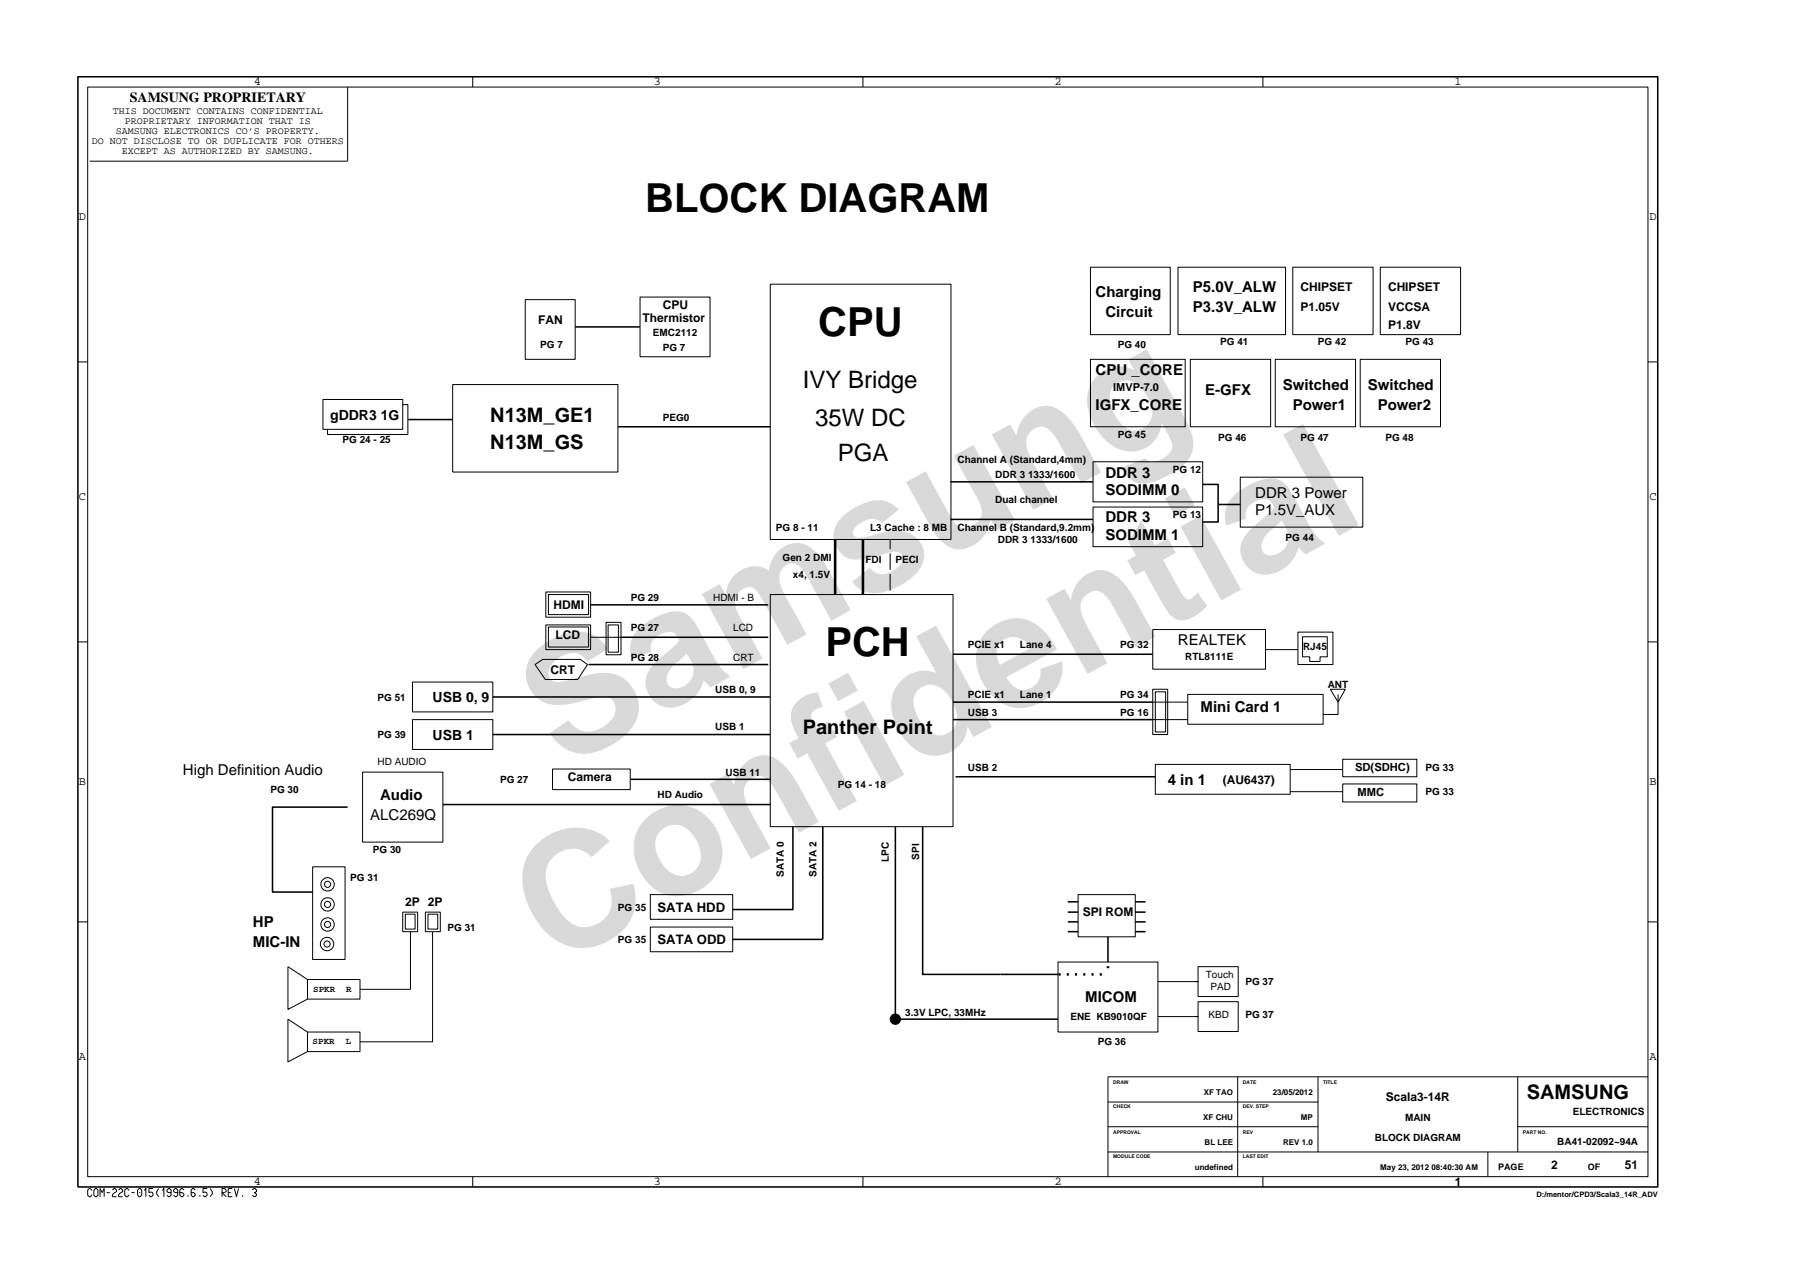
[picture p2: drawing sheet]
<svg xmlns="http://www.w3.org/2000/svg" width="297mm" height="210mm" viewBox="0 0 297 210" stroke-linecap="round" stroke-linejoin="round" font-family="sans-serif">
<g fill="none" stroke="#000" stroke-width=".25">
<path d="M12.8 12.6h259.9v182.7h-259.9zM94.6 53.8h10.7M67.1 69h7.4M101.6 70.2h25.1M156.3 79.3h23.5M197.8 79.7h2.5v6.2h-2.5M97.1 99.5h29.3M156.3 85.4h23.5M200.3 83h3.7M81.1 114.7h45.6M96.8 109.3h29.6M102.1 104.8h24.3"/>
<path d="M156.7 107.6h32.9M156.7 115.5h32.9M156.7 118.4h32.9M57.2 132.8h-12.4v13.9h6.6M72.8 132.3h53.9M81.1 120.8h45.6M103.7 128.2h23M130.4 136v13.6h-9.9M135.3 136v18.5h-14.8M147.3 136v31.7h26.7M151.8 136v24.3h22.2M157.2 127.8h32.8"/>
<path d="M175.6 148.4h1.7M175.6 150h1.7M175.6 151.7h1.7M175.6 153.3h1.7M182.2 154.1v4.2M186.7 148.4h1.7M186.7 150h1.7M186.7 151.7h1.7M186.7 153.3h1.7"/>
</g>
<g fill="none" stroke="#000" stroke-width=".16">
<path d="M14.4 14.3h256.6v179.3h-256.6zM57.2 14.3v12.2h-42.4M77.8 12.6v1.7M141.9 12.6v1.7M207.7 12.6v1.7M12.8 59.5h1.6M86.4 49.3h8.2v9.8h-8.2zM105.3 48.9h11.5v9.8h-11.5zM126.7 46.8h29.7v41.9h-29.7zM179.4 44h13.1v11h-13.1zM179.4 59.1h15.5v11.1h-15.5zM193.7 44h17.7v11h-17.7z"/>
<path d="M195.8 59.1h13.2v11.1h-13.2zM209.7 59.1h13.3v11.1h-13.3zM212.6 44h13.2v11h-13.2zM223.7 59.1h13.2v11.1h-13.2zM227 44h13.2v11h-13.2zM271 59.5h1.7M53.1 65.7h13.1v4.9h-13.1zM66.2 66.6h.9v4.9h-13.2v-.9M74.5 63.3h27.1v14.4h-27.1zM179.8 76h18v6.6h-18zM204 78.5h20.1v8.2h-20.1zM89.8 97.4h7.3v4.1h-7.3z"/>
<path d="M90.2 97.8h6.6v3.3h-6.6zM126.7 97.8h30v38.2h-30zM179.8 83.4h18v6.5h-18zM12.8 105.6h1.6M67.8 118.4h13.3v4.9h-13.3zM67.8 112.2h13.3v4.9h-13.3zM88 109.3l1.3-.8h6.1l1.2 .8-1.6 2.5h-5.3zM89.8 102.8h7.3v4.1h-7.3zM90.2 103.1h6.6v3.3h-6.6zM97.1 104.8h5M99.7 102.4h2.4v5.3h-2.4zM100 102.8h1.7v4.5h-1.7z"/>
<path d="M189.6 103.6h18.5v6.5h-18.5zM189.6 113.4h2.5v7.4h-2.5zM189.6 115.5h5.8M189.6 118.4h5.8M190 113.8h1.7v6.6h-1.7zM195.4 114.2h22.2v4.9h-22.2zM208.1 106.9h5.4M213.5 104h5.7v5.3h-5.7zM214.2 104.7h4.1v3.3h-1.2v.8h-1.7v-.8h-1.2zM218.8 113.4h2.5l-1.2 2.1zM220.1 114.2v3.3h-2.5M271 105.6h1.7"/>
<path d="M59.6 127h13.2v11.5h-13.2zM90.9 126.5h12.8v3.4h-12.8zM190 125.7h22.2v5h-22.2zM212.2 126.6h8.6M212.2 130.2h8.6M220.8 129h12.2v2.9h-12.2zM220.8 124.9h12.2v2.9h-12.2zM12.8 151.7h1.6M51.4 142.6h5.4v15.2h-5.4zM66.2 150h2.5v3.3h-2.5zM66.7 150.4h1.6v2.4h-1.6zM67.5 153.3v9.4h-8.3"/>
<path d="M70 150h2.4v3.3h-2.4zM70.4 150.4h1.6v2.4h-1.6zM71.1 153.3v18.1h-11.9M107 147.2h13.5v4h-13.5zM107 152.5h13.5v4.1h-13.5zM174 158.3h16.4v11.5h-16.4zM177.3 147.2h9.4v6.9h-9.4zM197 159h6.7v4.9h-6.7zM271 151.7h1.7M50.6 161.1h8.6v3.3h-8.6zM50.6 169.8h8.6v3.2h-8.6zM50.6 161.1l-3.2-2.1v7l3.2-1.6"/>
<path d="M50.6 169.8l-3.2-2.1v7l3.2-1.7M190.4 161.5h6.6h-.4M190.4 167.2h6.6h-.4M197 164.8h6.7v4.9h-6.7zM203.6 177.1v16.5M216.8 177.1v12.4M249.6 177.1v12.4M271 177.1h-88.8v16.5M15.1 195.8l-.3-.3h-.1l-.3 .3v.8l.3 .3h.1l.3-.4M15.7 195.5h.2l.2 .3v.8l-.2 .3h-.2l-.3-.3v-.8zM16.5 196.9v-1.4l.3 .7 .3-.7v1.4M17.6 196.2h.5"/>
<path d="M18.5 195.8l.2-.3h.2l.3 .3v.2l-.5 .3-.2 .3v.3h.7M19.5 195.8l.3-.3h.1l.3 .3v.2l-.4 .3-.3 .3v.3h.7M21.2 195.8l-.3-.3h-.1l-.3 .3v.8l.3 .3h.1l.3-.4M21.6 196.2h.5M22.9 195.5h.2l.2 .3v.8l-.2 .3h-.2l-.3-.3v-.8zM23 196.1v.2M23.7 195.8l.3-.3v1.4M25.2 195.5h-.7v.7l.4-.1 .2 .1 .1 .2v.2l-.3 .3h-.1l-.3-.3M26.1 195.5a.82 .82 0 0 0 0 1.4M26.7 195.8l.3-.3v1.4M28.1 196.2h-.4l-.2-.2v-.2l.2-.3h.2l.2 .3v.8l-.2 .3h-.2l-.2-.3M29.2 196.2h-.4l-.2-.2v-.2l.2-.3h.2l.2 .3v.8l-.2 .3h-.2l-.2-.3"/>
<path d="M30.3 195.8l-.3-.3h-.2l-.2 .3v.8l.2 .3h.2l.3-.3v-.2l-.3-.2h-.4M30.9 196.6v.3M32.1 195.8l-.2-.3h-.2l-.3 .3v.8l.3 .3h.2l.2-.3v-.2l-.2-.2h-.5M32.9 196.6v.3M34.1 195.5h-.7v.7l.4-.1 .2 .1 .1 .2v.2l-.3 .3h-.2l-.2-.3M34.6 195.5a.82 .82 0 0 1 0 1.4M36.5 196.9v-1.4h.4l.3 .3v.2l-.3 .2h-.4l.7 .7M37.5 196.2h.5M38.2 195.5h-.7v1.4h.7M38.6 195.5l.3 1.4 .3-1.4M39.9 196.6v.3M41.5 195.8l.3-.3h.1l.3 .3v.2l-.3 .2 .3 .2v.2l-.3 .3h-.1l-.3-.3"/>
<path d="M77.8 193.6v1.7M141.9 193.6v1.7M182.2 189.5h88.8M182.2 185.3h34.6M182.2 181.3h34.6M207.7 193.6v1.7M244.7 189.5v4.1M249.6 185.3h21.4"/>
<circle cx="53.8" cy="155.3" r=".51"/>
<circle cx="53.8" cy="155.3" r="1.1"/>
<circle cx="53.9" cy="152.1" r="1.1"/>
<circle cx="53.9" cy="148.8" r="1.1"/>
<circle cx="53.9" cy="145.5" r="1.1"/>
<circle cx="53.9" cy="148.8" r=".51"/>
<circle cx="53.9" cy="152.1" r=".51"/>
<circle cx="53.9" cy="145.5" r=".51"/>
<circle cx="147.3" cy="167.7" r=".85"/>
</g>
<path d="M137.4 88.7v9.1M141.9 88.7v9.1M182.2 158.9v.4M174.1 160.3h.3M175.5 160.3h.3M176.8 160.3h.4M178.2 160.3h.3M179.5 160.3h.4M180.9 160.3h.3" fill="none" stroke="#000" stroke-width=".42"/>
<circle cx="147.3" cy="167.7" r=".85" fill="#000"/>
<path d="M146.4 88.7v1.7M146.4 91v2.7M146.4 94.4v2.7" fill="none" stroke="#f00" stroke-width=".25"/>
<g font-size="26.5" fill="#d9d9d9">
<text x="92.4" y="126.5" transform="rotate(-29 92.4 126.5)">Samsung</text>
<text x="91.1" y="159.2" transform="rotate(-29 91.1 159.2)">Confidential</text>
</g>
<g font-size="6.6">
<text x="106.1" y="34.8">BLOCK DIAGRAM</text>
<text x="134.6" y="55.3">CPU</text>
<text x="135.7" y="108">PCH</text>
</g>
<g font-size="3.9">
<text x="132" y="63.9">IVY Bridge</text>
<text x="134.1" y="70">35W DC</text>
<text x="137.8" y="75.8">PGA</text>
</g>
<g font-size="3.3">
<text x="80.6" y="69.4">N13M_GE1</text>
<text x="80.6" y="73.9">N13M_GS</text>
<text x="132" y="120.8">Panther Point</text>
<text x="251.1" y="180.8">SAMSUNG</text>
</g>
<g font-size="2.5">
<text x="180.2" y="48.9">Charging</text>
<text x="181.8" y="52.2">Circuit</text>
<text x="196.2" y="48.1">P5.0V_ALW</text>
<text x="196.2" y="51.4">P3.3V_ALW</text>
<text x="180.2" y="61.7">CPU _CORE</text>
<text x="198.2" y="65">E-GFX</text>
<text x="211" y="64.2">Switched</text>
<text x="225" y="64.2">Switched</text>
<text x="180.2" y="67.5">IGFX_CORE</text>
<text x="212.6" y="67.5">Power1</text>
<text x="226.6" y="67.5">Power2</text>
<text x="181.8" y="78.6">DDR 3</text>
<text x="181.8" y="81.4">SODIMM 0</text>
<text x="206.4" y="81.9">DDR 3 Power</text>
<text x="181.8" y="88.8">SODIMM 1</text>
<text x="181.8" y="85.9">DDR 3</text>
<text x="206.4" y="84.7">P1.5V_AUX</text>
<text x="193.7" y="106.1">REALTEK</text>
<text x="197.5" y="117.2">Mini Card 1</text>
<text x="30.1" y="127.5">High Definition Audio</text>
<text x="62.5" y="131.6">Audio</text>
<text x="192.1" y="129.1">4 in 1</text>
<text x="60.9" y="134.9">ALC269Q</text>
<text x="41.6" y="152.6">HP</text>
<text x="41.6" y="155.9">MIC-IN</text>
<text x="178.5" y="164.8">MICOM</text>
</g>
<g font-size="2.3">
<text x="21.4" y="16.7">SAMSUNG PROPRIETARY</text>
<text x="54.3" y="69">gDDR3 1G</text>
<text x="71.1" y="115.5">USB 0, 9</text>
<text x="71.1" y="121.7">USB 1</text>
</g>
<g font-size="2.2">
<text x="108.1" y="150">SATA HDD</text>
<text x="108.1" y="155.3">SATA ODD</text>
</g>
<g font-size="2">
<text x="41.8" y="14">4</text>
<text x="107.6" y="14">3</text>
<text x="173.4" y="14">2</text>
<text x="239.2" y="14">1</text>
<text x="13" y="36.2">D</text>
<text x="271.3" y="36.2">D</text>
<text x="213.9" y="47.9">CHIPSET</text>
<text x="228.3" y="47.9">CHIPSET</text>
<text x="88.5" y="53.3">FAN</text>
<text x="105.7" y="52.9">Thermistor</text>
<text x="109" y="50.8">CPU</text>
<text x="213.9" y="51.2">P1.05V</text>
<text x="228.3" y="51.2">VCCSA</text>
<text x="228.3" y="54.1">P1.8V</text>
<text x="13" y="82.3">C</text>
<text x="271.3" y="82.3">C</text>
<text x="91" y="100.2">HDMI</text>
<text x="91.4" y="105.1">LCD</text>
<text x="90.5" y="110.8">CRT</text>
<text x="13" y="129.2">B</text>
<text x="93.4" y="128.5">Camera</text>
<text x="201.1" y="128.9">(AU6437)</text>
<text x="271.3" y="129.2">B</text>
<text x="66.7" y="149.1">2P 2P</text>
<text x="178.1" y="150.8">SPI ROM</text>
<text x="13" y="174.4">A</text>
<text x="271.3" y="174.4">A</text>
<text x="227.9" y="181.2">Scala3-14R</text>
<text x="41.8" y="195">4</text>
<text x="107.6" y="195">3</text>
<text x="173.4" y="195">2</text>
<text x="239.3" y="195.1">1</text>
<text x="255.1" y="192.2">2</text>
<text x="267.2" y="192.2">51</text>
</g>
<g font-size="1.8">
<text x="183.1" y="64.3">IMVP-7.0</text>
<text x="222.9" y="126.8">SD(SDHC)</text>
<text x="223.3" y="130.9">MMC</text>
</g>
<g font-size="1.6">
<text x="15.1" y="23.7">DO NOT DISCLOSE TO OR DUPLICATE FOR OTHERS</text>
<text x="18.6" y="18.8">THIS DOCUMENT CONTAINS CONFIDENTIAL</text>
<text x="19.1" y="22">SAMSUNG ELECTRONICS CO’S PROPERTY.</text>
<text x="20.5" y="20.4">PROPRIETARY INFORMATION THAT IS</text>
<text x="20.1" y="25.3">EXCEPT AS AUTHORIZED BY SAMSUNG.</text>
<text x="88.8" y="57.3">PG 7</text>
<text x="107.4" y="55.2">EMC2112</text>
<text x="109" y="57.7">PG 7</text>
<text x="183.8" y="57.3">PG 40</text>
<text x="200.7" y="56.8">PG 41</text>
<text x="216.8" y="56.8">PG 42</text>
<text x="231.2" y="56.8">PG 43</text>
<text x="109" y="69.2">PEG0</text>
<text x="56.3" y="72.9">PG 24 - 25</text>
<text x="157.5" y="76.2">Channel A (Standard,4mm)</text>
<text x="183.8" y="72.1">PG 45</text>
<text x="192.9" y="77.8">PG 12</text>
<text x="200.3" y="72.5">PG 46</text>
<text x="213.9" y="72.5">PG 47</text>
<text x="227.9" y="72.5">PG 48</text>
<text x="163.7" y="82.7">Dual channel</text>
<text x="163.7" y="78.7">DDR 3 1333/1600</text>
<text x="127.6" y="87.3">PG 8 - 11</text>
<text x="143.1" y="87.3">L3 Cache : 8 MB</text>
<text x="157.5" y="87.3">Channel B (Standard,9.2mm)</text>
<text x="164.1" y="89.3">DDR 3 1333/1600</text>
<text x="192.9" y="85.2">PG 13</text>
<text x="211.4" y="88.9">PG 44</text>
<text x="128.7" y="92.2">Gen 2 DMI</text>
<text x="130.4" y="95.1">x4, 1.5V</text>
<text x="142.4" y="92.6">FDI</text>
<text x="147.3" y="92.6">PECI</text>
<text x="103.7" y="98.8">PG 29</text>
<text x="117.3" y="98.8">HDMI - B</text>
<text x="103.7" y="103.7">PG 27</text>
<text x="120.6" y="103.7">LCD</text>
<text x="159.2" y="106.6">PCIE x1</text>
<text x="167.8" y="106.5">Lane 4</text>
<text x="184.3" y="106.6">PG 32</text>
<text x="214.3" y="107">RJ45</text>
<text x="103.7" y="108.7">PG 28</text>
<text x="117.6" y="114">USB 0, 9</text>
<text x="120.6" y="108.7">CRT</text>
<text x="194.9" y="108.6">RTL8111E</text>
<text x="218.4" y="113.2">ANT</text>
<text x="62.1" y="115.3">PG 51</text>
<text x="159.2" y="114.8">PCIE x1</text>
<text x="159.2" y="117.7">USB 3</text>
<text x="167.8" y="114.7">Lane 1</text>
<text x="184.3" y="117.7">PG 16</text>
<text x="184.3" y="114.8">PG 34</text>
<text x="62.1" y="125.9">HD AUDIO</text>
<text x="62.1" y="121.4">PG 39</text>
<text x="117.6" y="120.2">USB 1</text>
<text x="44.5" y="130.5">PG 30</text>
<text x="82.2" y="128.8">PG 27</text>
<text x="108.1" y="131.3">HD Audio</text>
<text x="119.3" y="127.6">USB 11</text>
<text x="137.8" y="129.6">PG 14 - 18</text>
<text x="159.2" y="126.8">USB 2</text>
<text x="234.5" y="126.8">PG 33</text>
<text x="234.5" y="130.8">PG 33</text>
<text x="61.3" y="140.3">PG 30</text>
<text x="146.2" y="141.7" transform="rotate(-90 146.2 141.7)">LPC</text>
<text x="151.2" y="141.4" transform="rotate(-90 151.2 141.4)">SPI</text>
<text x="57.6" y="144.9">PG 31</text>
<text x="101.6" y="149.8">PG 35</text>
<text x="128.9" y="144.3" transform="rotate(-90 128.9 144.3)">SATA 0</text>
<text x="134.3" y="144.3" transform="rotate(-90 134.3 144.3)">SATA 2</text>
<text x="73.6" y="153.1">PG 31</text>
<text x="101.6" y="155.1">PG 35</text>
<text x="198.3" y="160.8">Touch</text>
<text x="148.9" y="167.1">3.3V LPC, 33MHz</text>
<text x="176.1" y="167.8">ENE KB9010QF</text>
<text x="198.7" y="167.5">KBD</text>
<text x="199.1" y="162.9">PAD</text>
<text x="204.8" y="162.1">PG 37</text>
<text x="204.8" y="167.5">PG 37</text>
<text x="180.5" y="172">PG 36</text>
<text x="231.1" y="184.3">MAIN</text>
<text x="258.7" y="183.5">ELECTRONICS</text>
<text x="226.1" y="187.6">BLOCK DIAGRAM</text>
<text x="256.1" y="188.4">BA41-02092~94A</text>
</g>
<g font-size="1.5">
<text x="51.5" y="163.2">SPKR</text>
<text x="57" y="163.2">R</text>
<text x="51.4" y="171.8">SPKR</text>
<text x="56.9" y="171.8">L</text>
<text x="246.4" y="192.5">PAGE</text>
<text x="261.1" y="192.5">OF</text>
</g>
<g font-size="1.3">
<text x="197.9" y="184.2">XF CHU</text>
<text x="198" y="180.1">XF TAO</text>
<text x="209.3" y="180.1">23/05/2012</text>
<text x="214" y="184.2">MP</text>
<text x="198.1" y="188.3">BL LEE</text>
<text x="211" y="188.3">REV 1.0</text>
<text x="196.5" y="192.4">undefined</text>
<text x="227" y="192.4">May 23, 2012 08:40:30 AM</text>
</g>
<text font-size="1.2" x="252.7" y="196.9">D:/mentor/CPD3/Scala3_14R_ADV</text>
<g font-size=".8">
<text x="183.1" y="178.3">DRAW</text>
<text x="204.4" y="178.3">DATE</text>
<text x="217.6" y="178.3">TITLE</text>
<text x="183.1" y="182.3">CHECK</text>
<text x="204.4" y="182.3">DEV. STEP</text>
<text x="183.1" y="190.6">MODULE CODE</text>
<text x="183.1" y="186.5">APPROVAL</text>
<text x="204.4" y="186.5">REV</text>
<text x="204.4" y="190.6">LAST EDIT</text>
<text x="250.5" y="186.5">PART NO.</text>
</g>
</svg>
